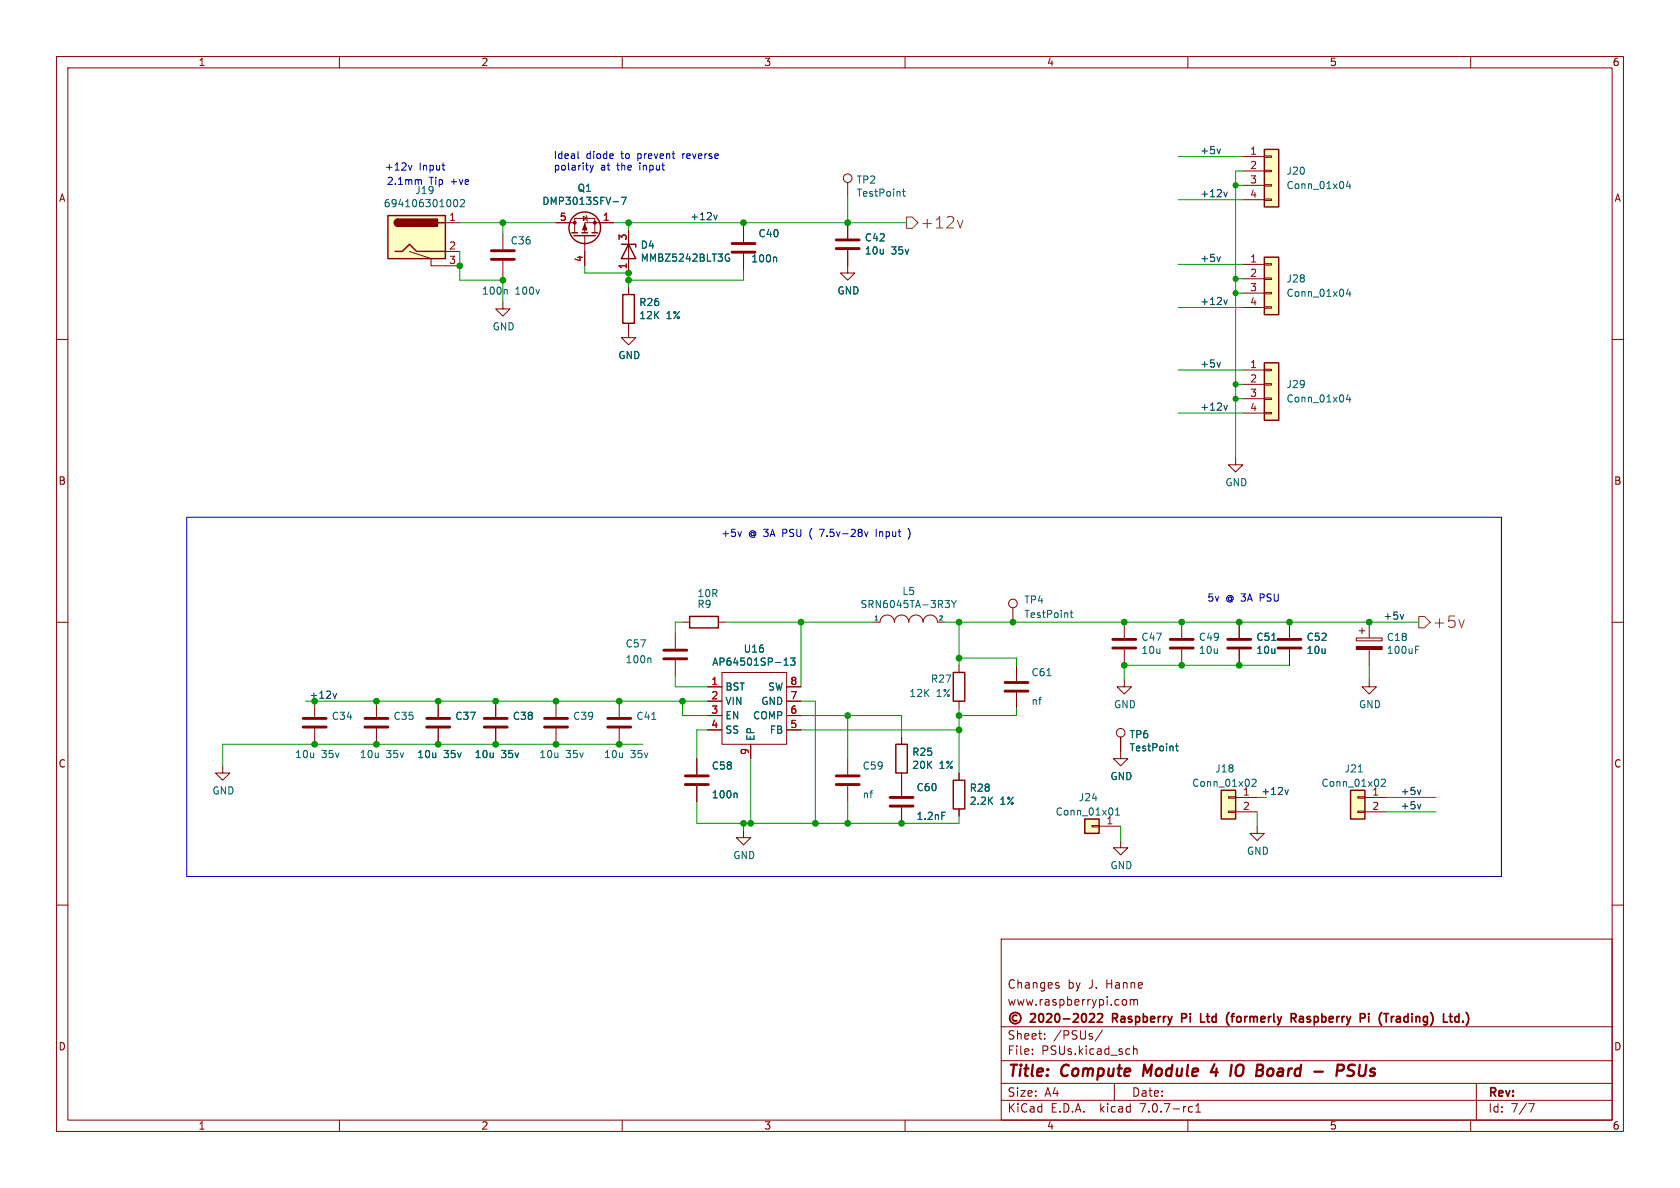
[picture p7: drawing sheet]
<svg xmlns="http://www.w3.org/2000/svg" width="297mm" height="210mm" viewBox="0 0 297 210" stroke-linecap="round" stroke-linejoin="round" font-family="sans-serif">
<g fill="none" stroke="#840000" stroke-width=".18">
<path d="M10 10h277v190h-277zM12 12h273v186h-273zM60 10v2M110 10v2M160 10v2M210 10v2M260 10v2M78.7 39.4h2.6M98.3 39.4h3.3M103.1 38.2l.7 .4-.7 .4zM103.6 38.1l.2 .1v.8l.1 .1M108.5 39.4h-5.1v1.7"/>
<path d="M149.9 32.3v2.5M149.9 39.4v2.8M219.7 27.7h3.8M219.7 30.2h3.8M219.7 32.8h3.8M219.7 35.3h3.8M223.5 35.2h1.3v.2h-1.3zM223.5 32.6h1.3v.3h-1.3zM223.5 30.1h1.3v.3h-1.3zM223.5 27.6h1.3v.2h-1.3zM10 60h2M72.4 44.5l3.8 1.2v1.3h5.1"/>
<path d="M78.7 44.5h2.6M88.9 53.3v1.3h1.3l-1.3 1.3-1.3-1.3h1.3M88.9 41.3v2.8M88.9 46.1v2.8M101.6 41.1v-2.5h3.6v2.5M103.4 41.7v5.3M111.1 57.2v2.5h1.3l-1.3 1.3-1.2-1.3h1.2M111.1 40.6v7.7M111.1 50.8v1.3M131.4 40v2.8M131.4 44.8v2.8M149.9 44.2v4.1h1.2l-1.2 1.2-1.3-1.2h1.3"/>
<path d="M219.7 46.7h3.8M219.7 49.3h3.8M219.7 51.8h3.8M219.7 54.4h3.8M223.5 54.2h1.3v.3h-1.3zM223.5 51.7h1.3v.2h-1.3zM223.5 49.1h1.3v.3h-1.3zM223.5 46.6h1.3v.3h-1.3zM285 60h2M219.7 65.4h3.8M219.7 67.9h3.8M219.7 70.5h3.8"/>
<path d="M219.7 73h3.8M223.5 72.9h1.3v.3h-1.3zM223.5 70.4h1.3v.2h-1.3zM223.5 67.8h1.3v.3h-1.3zM223.5 65.3h1.3v.2h-1.3zM218.4 80.9v1.3h1.3l-1.3 1.2-1.2-1.2h1.2M10 110h2M119.4 111.9v2.8M119.4 116.7v2.8M120.6 110h1.3M127 110h1.3M127.6 118.9h11.5v12.7h-11.5z"/>
<path d="M154.3 110h1.3a1.27 1.27 0 0 1 1.2-1.3 1.27 1.27 0 0 1 1.3 1.3 1.27 1.27 0 0 1 1.3-1.3 1.27 1.27 0 0 1 1.3 1.3 1.27 1.27 0 0 1 1.2-1.3 1.27 1.27 0 0 1 1.3 1.3 1.27 1.27 0 0 1 1.3-1.3 1.27 1.27 0 0 1 1.2 1.3h1.3M169.5 117.6v1.3M179.1 107.4v2.6M179.7 117.6v2.8M198.8 110v2.8M198.8 114.8v2.8M208.9 110v2.8M208.9 114.8v2.8M219.1 110v2.8M219.1 114.8v2.8M228 110v2.8M228 114.8v2.8"/>
<path d="M239.8 112.8h4.5v.5h-4.5zM240.3 111.5h1M240.8 111v1M242.1 110v2.8M242.1 114.8v2.8M285 110h2M39.4 135.4v1.3h1.2l-1.2 1.2-1.3-1.2h1.3M55.6 124v2.7M55.6 128.8v2.8M66.5 124v2.7M66.5 128.8v2.8M77.5 124v2.7"/>
<path d="M77.5 128.8v2.8M87.6 124v2.7M87.6 128.8v2.8M98.3 124v2.7M98.3 128.8v2.8M109.5 124v2.7M109.5 128.8v2.8M123.2 134.1v2.8M123.2 138.9v2.8M125.1 121.4h2.5M125.1 124h2.5M125.1 126.5h2.5"/>
<path d="M125.1 129h2.5M132.7 131.6v2.5M139.1 121.4h2.5M139.1 124h2.5M139.1 126.5h2.5M139.1 129h2.5M149.9 134.1v2.8M149.9 138.9v2.8M159.4 130.3v1.3M159.4 136.7v4M169.5 124v1.2M169.5 136.7v1.2"/>
<path d="M179.7 122.4v2.8M198.1 130.3v3.8h1.3l-1.3 1.3-1.3-1.3h1.3M198.8 120.1v1.3h1.2l-1.2 1.3-1.3-1.3h1.3M242.1 120.1v1.3h1.2l-1.2 1.3-1.3-1.3h1.3M10 160h2M131.4 146.8v1.3h1.3l-1.3 1.3-1.2-1.3h1.2M159.4 142.7v2.8M169.5 143v1.3M193 145.9h1.3v.3h-1.3zM194.3 146.1h3.8M198.1 148.6v1.3h1.3l-1.3 1.2-1.3-1.2h1.3M217.2 143.4h1.2v.2h-1.2z"/>
<path d="M217.2 140.8h1.2v.3h-1.2zM218.4 141h3.8M218.4 143.5h3.8M222.2 146.1v1.2h1.3l-1.3 1.3-1.2-1.3h1.2M240 143.4h1.3v.2h-1.3zM240 140.8h1.3v.3h-1.3zM241.3 141h3.8M241.3 143.5h3.8M285 160h2M177 166h108v32h-108zM186.8 174.2l.4 .1v.2l-.2 .2h-.3M186.8 173.7l.4 .1"/>
<path d="M198.7 176.7l.3 .1 .2 .2-.1 .6-.4 .1M199.8 176.8l.4-.1 .3 .2M199.8 176.7v1M200.5 176.9l.2-.2 .3 .1 .1 .9M200.5 176.9v.8M60 198v2M110 198v2M160 198v2M177 194.5h108M177 191.5h108M177 187.5h108M177 181.5h108"/>
<path d="M182.5 186.3v.1M182.5 185.5v.1M184.7 183.6v.1M184.7 182.8v.1M194.9 182.1l-1.3 2M197 191.5v3M200.4 184.9v1.5M200.4 185.5l.2-.1 .4 .1v.9M210 198v2M210.4 195.6l.4 .1M210.8 196.5l-.4 .1M211.4 196.6h.8"/>
<path d="M211.4 195.5l.4-.4v1.5M260 198v2M261 191.5v6.5M270.2 195.1h1l-.6 1.5"/>
<circle cx="149.9" cy="31.5" r=".76"/>
<circle cx="179.1" cy="106.7" r=".76"/>
<circle cx="198.1" cy="129.5" r=".76"/>
</g>
<path d="M202.3 188.2l-.2 2M214.7 188.1l-.6 1.4h1.2M215.1 188.9l-.2 1.3M219.5 188.2a.77 .77 0 0 0-1 .7v1l.3 .3h.4M224.8 188.9a.62 .62 0 0 0-.7 .4v.7l.2 .2h.3M237.4 189.1a.51 .51 0 0 0-.1-.9h-.8l-.2 2M239.5 188.3a.85 .85 0 0 0-1 .1 .45 .45 0 0 0 .2 .8l.3 .1a.49 .49 0 0 1 .4 .5 .49 .49 0 0 1-.5 .4l-.7-.1M240.4 188.2l-.2 1.6 .3 .4" fill="none" stroke="#840000" stroke-width=".4"/>
<g fill="none" stroke="#840000" stroke-width=".3">
<path d="M179.1 179a1 1 0 0 0-.4 1.6 1 1 0 0 0 1.6 0 1 1 0 0 0-.5-1.6M179.8 179.5a.52 .52 0 0 0-.8 .5 .52 .52 0 0 0 .8 .4M182.2 179.3l.6-.1 .2 .1 .1 .3-1 1.1h1M183.8 179.3l.2-.1a.81 .81 0 0 1 .6 .6 .81 .81 0 0 1-.3 .8l-.2 .1a.81 .81 0 0 1-.3-1.4zM185.1 179.3l.5-.1 .2 .1 .1 .3-.9 1.1h.9M186.6 179.3l.2-.1a.81 .81 0 0 1 .6 .6 .81 .81 0 0 1-.3 .8l-.1 .1a.81 .81 0 0 1-.4-1.4zM189.8 179.3l.5-.1 .3 .1v.3l-.9 1.1h.9M191.4 179.3l.2-.1a.81 .81 0 0 1 .5 .6 .81 .81 0 0 1-.3 .8l-.1 .1a.81 .81 0 0 1-.6-.6 .81 .81 0 0 1 .3-.8zM192.6 179.3l.6-.1 .2 .1 .1 .3-.9 1.1h.9M194.1 179.3l.5-.1 .2 .1 .1 .3-.9 1.1h.9M196.7 180h.6M197.3 179.2h-.6v1.5"/>
<path d="M209.6 179.3l-.7-.1v1.5M209.6 179.9l-.7 .1M213.3 179.7h.5M213.5 179.2l.1 1.4M217.3 179h-.1M217.6 179.7h.6M218.2 179.2l-.3 .1M218.7 179.8v.7M228.6 180l.5 .7M229 179.3l.1 .2-.1 .4M229.8 179.8h.5l.1 .9M246.9 179.8h.6"/>
<path d="M257.8 179.7l.1 .1M257.9 179.2v1.5M259.2 179l.3 .4M188 180.1h1.1M212.3 180.7h.7M230.4 180l-.5 .1a.29 .29 0 0 0-.2 .3 .29 .29 0 0 0 .2 .3l.5-.1M247.6 180l-.5 .1a.29 .29 0 0 0-.3 .3 .29 .29 0 0 0 .3 .3l.5-.1M257.9 180.6l-.1 .1M258.6 180.5v.2M259.5 180.8l-.3 .5"/>
</g>
<g fill="none" stroke="#840000" stroke-width=".25">
<path d="M68.6 38.1h10.1v7.6h-10.1zM70.4 38.7a.64 .64 0 0 0-.7 .7 .64 .64 0 0 0 .7 .6M77.5 39.4h1.2M223.5 26.4h2.6v10.2h-2.6zM69.8 44.5h1.3l1.3-1.3 1.3 1.3h5M101.1 41.1h1M101.5 41.7h3.8M102.9 41.1h1M104.6 41.1h1.1M109.9 43.2h2.5v.5M110.1 52.1h2v5.1h-2zM111.1 43.2l1.3 2.5h-2.5z"/>
<path d="M223.5 45.5h2.6v10.1h-2.6zM223.5 64.1h2.6v10.2h-2.6zM121.9 109h5.1v2h-5.1zM168.5 118.9h2.1v5.1h-2.1zM158.4 131.6h2v5.1h-2zM168.5 137.9h2.1v5.1h-2.1zM215.9 139.7h2.5v5.1h-2.5zM238.8 139.7h2.5v5.1h-2.5zM191.8 144.8h2.5v2.5h-2.5z"/>
<circle cx="103.4" cy="40.3" r="2.79"/>
</g>
<g fill="none" stroke="#006464" stroke-width=".18">
<path d="M80.3 35.4l.2-.1a.68 .68 0 0 1 .4 .6 .68 .68 0 0 1-.4 .6l-.2-.1-.1-.3zM81.4 35.4l.5-.1 .2 .3-.8 .9h.8M108.4 35.7h1M109.8 34.9h.9l-.5 1.2M159.5 33.8h.5M159.7 33.4v1.1l.3 .2M238.3 32l-.3 .9h.8M238.6 32.5v.8M89.5 51.2l.2 .1v.7M128.7 45.6h.3l-.1 .5-.3 .1-.3-.2M128.9 45l-.3-.1-.3 .2M137.1 45.5l.2 .1v.7"/>
<path d="M238.3 51.1l-.3 .9h.8M238.6 51.5v.9M238.3 69.7l-.3 .9h.8M238.6 70.2v.9M114.9 116.3l.2 .2v.7M138.6 117.6h.7M138.6 116.7l.4-.4v1.3M139.8 116.3h.7l-.4 .5 .4 .1v.6l-.2 .1-.5-.1M167.1 106.1h.8l-.5 .5 .4 .1 .1 .5-.3 .2h-.4M168.2 106.1l.4 .7M168.6 106.8v.6M169.1 106.1l-.5 .7"/>
<path d="M185.1 119.5h.7M189.2 108.3h.5M189.4 107.9v1.1l.3 .2M224.8 113.2h.8M250.3 114.8h.4M250.3 114.2h.6M115.2 127.2h.8M207.8 131.9h.5M208 131.5v1.1l.3 .1M221.3 137.9l.5-.2 .3 .4-.8 .9h.8M240.1 136.5h.7M244.2 137.9l.5-.2 .2 .4-.8 .9h.8"/>
<path d="M130.1 140.2l.2 .2v.6M166.5 143.6h.6M197.2 144.1h.7M197.2 143.2l.4-.4v1.3"/>
</g>
<g fill="#840000" stroke="#840000" stroke-width=".18">
<path d="M103.4 39.6l.4 1h-.8z"/>
<path d="M239.8 114.3h4.5v.5h-4.5z"/>
<circle cx="105.2" cy="39.4" r=".25"/>
<circle cx="101.6" cy="39.4" r=".25"/>
</g>
<g fill="#ffffc2" stroke="#ffffc2" stroke-width=".18">
<path d="M68.6 38.1h10.1v7.6h-10.1z"/>
<path d="M215.9 139.7h2.5v5.1h-2.5z"/>
<path d="M223.5 45.5h2.6v10.1h-2.6z"/>
<path d="M223.5 64.1h2.6v10.2h-2.6z"/>
<path d="M223.5 26.4h2.6v10.2h-2.6z"/>
<path d="M238.8 139.7h2.5v5.1h-2.5z"/>
<path d="M191.8 144.8h2.5v2.5h-2.5z"/>
</g>
<g fill="#840000" stroke="#840000" stroke-width=".25">
<path d="M69.9 38.9l.5-.2v1.3a.64 .64 0 0 1-.6-.4 .64 .64 0 0 1 .1-.7z"/>
<path d="M70.4 38.7h6.9v1.3h-6.9z"/>
</g>
<g fill="none" stroke="#840000" stroke-width=".51">
<path d="M86.9 45.8h4M86.9 44.3h4M129.4 44.6h4.1M129.4 43.1h4.1M147.8 43.9h4.1M147.8 42.4h4.1M117.3 116.5h4.1M117.3 114.9h4.1M196.7 114.6h4.1M196.7 113h4.1M206.9 114.6h4M206.9 113h4"/>
<path d="M217 114.6h4.1M217 113h4.1M225.9 114.6h4.1M225.9 113h4.1M53.6 128.5h4.1M53.6 127h4.1M64.5 128.5h4.1M64.5 127h4.1M75.4 128.5h4.1M75.4 127h4.1M85.6 128.5h4.1M85.6 127h4.1"/>
<path d="M96.3 128.5h4M96.3 127h4M107.4 128.5h4.1M107.4 127h4.1M121.2 138.7h4M121.2 137.2h4M147.8 138.7h4.1M147.8 137.2h4.1M177.7 122.2h4M177.7 120.7h4M157.4 142.5h4M157.4 141h4"/>
</g>
<path d="M160.3 38.4h1l1 1-1 1h-1zM169.3 39l.5 1.3 .4-1.3M250.8 109h1l1 1-1 1h-1zM258.9 109.6l-.5 1.3" fill="none" stroke="#725600" stroke-width=".18"/>
<path d="M126.2 38l.3 .9 .3-.9M215.8 26.3l-.3 .9M216.4 33.9l.3 .9 .3-.9M215.8 45.4l-.3 .8M216.4 53l.3 .8 .3-.8M215.8 64l-.3 .9M216.4 71.7l.3 .8 .3-.8M248.1 108.6l-.3 .9M58.9 122.6l.3 .8 .3-.8M227.2 139.6l.3 .9 .3-.9M251.2 139.6l-.3 .9M251.2 142.2l-.3 .8" fill="none" stroke="#0f0f0f" stroke-width=".18"/>
<g fill="none" stroke="#0000c2" stroke-width=".18">
<path d="M72.2 29.2l.3 .9 .3-.9M74.1 31.8l.4 .1v.7M78.1 29.2h.5M78.5 30.1h.1M102.2 26.8v1l.2 .2M104.3 29.2l.3 .9M104.6 30.1l-.3 .4M104.9 29.2l-.3 .9M33 91.4h232.4v63.5h-232.4zM131.1 94l-.3 .8M144.9 93.6h.8M152.8 94l.3 .8 .3-.8"/>
<path d="M154.9 93.6v1.2M160.5 93.4a1.46 1.46 0 0 1 0 1.9"/>
</g>
<g fill="none" stroke="#009600" stroke-width=".18">
<path d="M81.3 39.4h17M88.9 39.4v1.9M108.5 39.4h51.8M111.1 39.4v1.2M131.4 39.4v.6M149.9 34.8v4.6M208.3 35.3h11.4M208.3 27.7h11.4M218.4 32.8h1.3M219.7 30.2h-1.3v50.7M81.3 44.5v5h7.6M88.9 48.9v4.4"/>
<path d="M103.4 47v1.3h7.7v2.5M131.4 47.6v1.9h-20.3M208.3 46.7h11.4M208.3 54.4h11.4M218.4 51.8h1.3M218.4 49.3h1.3M208.3 65.4h11.4M208.3 73h11.4M218.4 67.9h1.3M218.4 70.5h1.3M119.4 119.5v1.9h5.7M120.6 110h-1.2v1.9"/>
<path d="M128.3 110h26M141.6 110v11.4M167 110h83.8M169.5 110v7.6M169.5 116.3h10.2v1.3M228 117.6h-29.2v2.5M242.1 117.6v2.5M54 124h71.1M113.7 131.6h-74.3v3.8M120.6 124v2.5h4.5M125.1 129h-1.9v5.1M132.7 134.1v11.4"/>
<path d="M141.6 124h2.5v21.5M141.6 126.5h17.8v3.8M141.6 129h27.9M149.9 126.5v7.6M169.5 125.2v11.5M179.7 125.2v1.3h-10.2M123.2 141.7v3.8h46.3v-1.2M131.4 145.5v1.3M149.9 141.7v3.8M198.1 146.1v2.5M222.2 141h1.7M222.2 143.5v2.6"/>
<path d="M245.1 141h8.8M245.1 143.5h8.8"/>
</g>
<g fill="#009600" stroke="#009600" stroke-width=".18">
<circle cx="228" cy="110" r=".51"/>
<circle cx="219.1" cy="110" r=".51"/>
<circle cx="169.5" cy="129" r=".51"/>
<circle cx="169.5" cy="126.5" r=".51"/>
<circle cx="169.5" cy="116.3" r=".51"/>
<circle cx="169.5" cy="110" r=".51"/>
<circle cx="242.1" cy="110" r=".51"/>
<circle cx="179.1" cy="110" r=".51"/>
<circle cx="88.9" cy="49.5" r=".51"/>
<circle cx="111.1" cy="48.3" r=".51"/>
<circle cx="111.1" cy="39.4" r=".51"/>
<circle cx="88.9" cy="39.4" r=".51"/>
<circle cx="81.3" cy="47" r=".51"/>
<circle cx="149.9" cy="39.4" r=".51"/>
<circle cx="111.1" cy="49.5" r=".51"/>
<circle cx="131.4" cy="39.4" r=".51"/>
<circle cx="98.3" cy="131.6" r=".51"/>
<circle cx="98.3" cy="124" r=".51"/>
<circle cx="87.6" cy="124" r=".51"/>
<circle cx="87.6" cy="131.6" r=".51"/>
<circle cx="120.7" cy="124" r=".51"/>
<circle cx="55.6" cy="124" r=".51"/>
<circle cx="66.5" cy="131.6" r=".51"/>
<circle cx="66.5" cy="124" r=".51"/>
<circle cx="77.5" cy="124" r=".51"/>
<circle cx="77.5" cy="131.6" r=".51"/>
<circle cx="55.6" cy="131.6" r=".51"/>
<circle cx="218.4" cy="51.8" r=".46"/>
<circle cx="198.8" cy="110" r=".51"/>
<circle cx="208.9" cy="110" r=".51"/>
<circle cx="198.8" cy="117.6" r=".51"/>
<circle cx="218.4" cy="49.3" r=".46"/>
<circle cx="218.4" cy="70.5" r=".46"/>
<circle cx="218.4" cy="32.8" r=".46"/>
<circle cx="219.1" cy="117.6" r=".51"/>
<circle cx="208.9" cy="117.6" r=".51"/>
<circle cx="218.4" cy="67.9" r=".46"/>
<circle cx="149.9" cy="126.5" r=".51"/>
<circle cx="109.5" cy="124" r=".51"/>
<circle cx="109.5" cy="131.6" r=".51"/>
<circle cx="159.4" cy="145.5" r=".51"/>
<circle cx="149.9" cy="145.5" r=".51"/>
<circle cx="131.4" cy="145.5" r=".51"/>
<circle cx="132.7" cy="145.5" r=".51"/>
<circle cx="144.1" cy="145.5" r=".51"/>
<circle cx="141.6" cy="110" r=".51"/>
</g>
<g font-size="2.8" fill="#725600">
<text x="162.6" y="40.6">+12v</text>
<text x="253.1" y="111.2">+5v</text>
</g>
<g font-size="2.8" fill="#840000">
<text x="178" y="190.9">Title:</text>
<text x="187.7" y="190.9">Compute</text>
<text x="202.9" y="190.9">Module</text>
<text x="215.7" y="190.9">4</text>
<text x="220" y="190.9">IO</text>
<text x="225.3" y="190.9">Board</text>
<text x="236.3" y="190.9">-</text>
<text x="241.1" y="190.9">PSUs</text>
</g>
<g font-size="2.1" fill="#840000">
<text x="178" y="178">www.raspberrypi.com</text>
<text x="178" y="175">Changes</text>
<text x="188.7" y="175">by</text>
<text x="192.5" y="175">J.</text>
<text x="195.7" y="175">Hanne</text>
<text x="178" y="184">Sheet:</text>
<text x="186.2" y="184">/PSUs/</text>
<text x="197.3" y="181.2">Raspberry</text>
<text x="210.2" y="181.2">Pi</text>
<text x="214.1" y="181.2">Ltd</text>
<text x="219.3" y="181.2">(formerly</text>
<text x="231.3" y="181.2">Raspberry</text>
<text x="244.1" y="181.2">Pi</text>
<text x="248.1" y="181.2">(Trading)</text>
<text x="260" y="181.2">Ltd.)</text>
<text x="178" y="186.7">File:</text>
<text x="184.1" y="186.7">PSUs.kicad_sch</text>
<text x="178" y="196.9">KiCad</text>
<text x="178" y="194.1">Size:</text>
<text x="184.7" y="194.1">A4</text>
<text x="185.7" y="196.9">E.D.A.</text>
<text x="194.6" y="196.9">kicad</text>
<text x="200" y="194.1">Date:</text>
<text x="201.8" y="196.9">7.0.7-rc1</text>
<text x="263" y="194.3">Rev:</text>
<text x="263" y="196.9">Id:</text>
<text x="267.1" y="196.9">7/7</text>
</g>
<g font-size="1.8" fill="#840000">
<text x="35" y="11.9">1</text>
<text x="85" y="11.9">2</text>
<text x="135" y="11.9">3</text>
<text x="185" y="11.9">4</text>
<text x="235" y="11.9">5</text>
<text x="285" y="11.9">6</text>
<text x="10.3" y="35.9">A</text>
<text x="285.3" y="35.9">A</text>
<text x="10.3" y="85.9">B</text>
<text x="285.3" y="85.9">B</text>
<text x="10.3" y="135.9">C</text>
<text x="285.3" y="135.9">C</text>
<text x="10.3" y="185.9">D</text>
<text x="285.3" y="185.9">D</text>
<text x="35" y="199.9">1</text>
<text x="85" y="199.9">2</text>
<text x="135" y="199.9">3</text>
<text x="185" y="199.9">4</text>
<text x="235" y="199.9">5</text>
<text x="285" y="199.9">6</text>
</g>
<g font-size="1.8" fill="#0000c2">
<text x="97.8" y="28.2">Ideal</text>
<text x="103.6" y="28.2">diode</text>
<text x="109.9" y="28.2">to</text>
<text x="113" y="28.2">prevent</text>
<text x="121.1" y="28.2">reverse</text>
<text x="67.9" y="30.2">+12v</text>
<text x="68.3" y="32.8">2.1mm</text>
<text x="74.1" y="30.2">Input</text>
<text x="75.9" y="32.8">Tip</text>
<text x="79.8" y="32.8">+ve</text>
<text x="97.8" y="30.2">polarity</text>
<text x="106.2" y="30.2">at</text>
<text x="109.2" y="30.2">the</text>
<text x="113.3" y="30.2">input</text>
<text x="127.4" y="95">+5v</text>
<text x="132.3" y="95">@ 3A</text>
<text x="138.6" y="95">PSU</text>
<text x="143.6" y="95">(</text>
<text x="145.6" y="95">7.5v-28v</text>
<text x="155.7" y="95">Input</text>
<text x="213.4" y="106.4">5v</text>
<text x="216.7" y="106.4">@ 3A</text>
<text x="223" y="106.4">PSU</text>
</g>
<g font-size="1.8" fill="#0f0f0f">
<text x="212.1" y="27.3">+5v</text>
<text x="212.1" y="35">+12v</text>
<text x="121.9" y="39">+12v</text>
<text x="212.1" y="46.4">+5v</text>
<text x="212.1" y="54">+12v</text>
<text x="212.1" y="65.1">+5v</text>
<text x="212.1" y="72.7">+12v</text>
<text x="244.5" y="109.6">+5v</text>
<text x="54.6" y="123.6">+12v</text>
<text x="222.9" y="140.6">+12v</text>
<text x="247.5" y="140.6">+5v</text>
<text x="247.5" y="143.2">+5v</text>
</g>
<g font-size="1.8" fill="#a90000">
<text x="220.9" y="27.4">1</text>
<text x="220.9" y="30">2</text>
<text x="220.9" y="32.5">3</text>
<text x="220.9" y="35.1">4</text>
<text x="79.3" y="39.1">1</text>
<text x="98.9" y="39.1">5</text>
<text x="106.5" y="39.1">1</text>
<text x="79.3" y="44.2">2</text>
<text x="79.3" y="46.7">3</text>
<text x="103.1" y="46.4" transform="rotate(-90 103.1 46.4)">4</text>
<text x="110.9" y="47.7" transform="rotate(-90 110.9 47.7)">1</text>
<text x="110.9" y="42.6" transform="rotate(-90 110.9 42.6)">3</text>
<text x="220.9" y="46.5">1</text>
<text x="220.9" y="49">2</text>
<text x="220.9" y="51.6">3</text>
<text x="220.9" y="54.1">4</text>
<text x="220.9" y="65.2">1</text>
<text x="220.9" y="67.7">2</text>
<text x="220.9" y="70.2">3</text>
<text x="220.9" y="72.8">4</text>
<text x="125.7" y="121.2">1</text>
<text x="125.7" y="123.7">2</text>
<text x="139.6" y="123.7">7</text>
<text x="139.6" y="121.2">8</text>
<text x="125.7" y="126.2">3</text>
<text x="125.7" y="128.8">4</text>
<text x="139.6" y="128.8">5</text>
<text x="139.6" y="126.2">6</text>
<text x="132.5" y="133.5" transform="rotate(-90 132.5 133.5)">9</text>
<text x="219.6" y="143.3">2</text>
<text x="242.5" y="143.3">2</text>
</g>
<g font-size="1.8" fill="#006464">
<text x="73.3" y="34.5">J19</text>
<text x="102" y="34.1">Q1</text>
<text x="151.3" y="32.7">TP2</text>
<text x="151.3" y="35">TestPoint</text>
<text x="227.3" y="33.6">Conn_01x04</text>
<text x="227.3" y="31.1">J20</text>
<text x="67.7" y="36.8">694106301002</text>
<text x="95.8" y="36.4">DMP3013SFV-7</text>
<text x="90.2" y="43.4">C36</text>
<text x="113.2" y="44.2">D4</text>
<text x="113.2" y="46.5">MMBZ5242BLT3G</text>
<text x="132.7" y="46.6">100n</text>
<text x="134" y="42.1">C40</text>
<text x="152.8" y="42.9">C42</text>
<text x="152.8" y="45.2">10u</text>
<text x="157.5" y="45.2">35v</text>
<text x="85.1" y="52.3">100n</text>
<text x="91" y="52.3">100v</text>
<text x="148" y="52.2">GND</text>
<text x="227.3" y="52.7">Conn_01x04</text>
<text x="227.3" y="50.1">J28</text>
<text x="87" y="58.6">GND</text>
<text x="112.9" y="56.6">12K</text>
<text x="112.9" y="54.3">R26</text>
<text x="117.8" y="56.6">1%</text>
<text x="109.2" y="63.7">GND</text>
<text x="227.3" y="71.3">Conn_01x04</text>
<text x="227.3" y="68.8">J29</text>
<text x="216.5" y="86.2">GND</text>
<text x="123.2" y="107.7">R9</text>
<text x="123.2" y="105.8">10R</text>
<text x="152" y="107.7">SRN6045TA-3R3Y</text>
<text x="159.4" y="105.4">L5</text>
<text x="181" y="106.9">TP4</text>
<text x="181" y="109.4">TestPoint</text>
<text x="201.7" y="113.5">C47</text>
<text x="211.8" y="113.5">C49</text>
<text x="222" y="113.5">C51</text>
<text x="230.9" y="113.5">C52</text>
<text x="245.1" y="113.5">C18</text>
<text x="110.5" y="117.4">100n</text>
<text x="110.5" y="114.7">C57</text>
<text x="125.8" y="117.9">AP64501SP-13</text>
<text x="131.4" y="115.6">U16</text>
<text x="182.3" y="119.7">C61</text>
<text x="201.7" y="115.8">10u</text>
<text x="211.8" y="115.8">10u</text>
<text x="222" y="115.8">10u</text>
<text x="230.9" y="115.8">10u</text>
<text x="245.1" y="115.8">100uF</text>
<text x="128.1" y="122.3">BST</text>
<text x="128.1" y="124.8">VIN</text>
<text x="134.5" y="124.8">GND</text>
<text x="135.7" y="122.3">SW</text>
<text x="160.7" y="123.4">12K</text>
<text x="164.5" y="120.9">R27</text>
<text x="165.5" y="123.4">1%</text>
<text x="182.3" y="124.8">nf</text>
<text x="196.8" y="125.4">GND</text>
<text x="240.2" y="125.4">GND</text>
<text x="58.6" y="127.5">C34</text>
<text x="69.5" y="127.5">C35</text>
<text x="80.4" y="127.5">C37</text>
<text x="90.6" y="127.5">C38</text>
<text x="101.2" y="127.5">C39</text>
<text x="112.4" y="127.5">C41</text>
<text x="128.1" y="127.4">EN</text>
<text x="128.1" y="129.9">SS</text>
<text x="133" y="127.4">COMP</text>
<text x="133.6" y="131.1" transform="rotate(-90 133.6 131.1)">EP</text>
<text x="136" y="129.9">FB</text>
<text x="199.6" y="130.7">TP6</text>
<text x="52.1" y="134.2">10u</text>
<text x="56.8" y="134.2">35v</text>
<text x="63.5" y="134.2">10u</text>
<text x="68.2" y="134.2">35v</text>
<text x="73.7" y="134.2">10u</text>
<text x="78.4" y="134.2">35v</text>
<text x="83.8" y="134.2">10u</text>
<text x="88.6" y="134.2">35v</text>
<text x="95.3" y="134.2">10u</text>
<text x="100" y="134.2">35v</text>
<text x="106.7" y="134.2">10u</text>
<text x="111.4" y="134.2">35v</text>
<text x="125.7" y="136.2">C58</text>
<text x="152.4" y="136.2">C59</text>
<text x="161.2" y="136.1">20K</text>
<text x="161.2" y="133.8">R25</text>
<text x="166" y="136.1">1%</text>
<text x="199.6" y="133">TestPoint</text>
<text x="214.7" y="136.8">J18</text>
<text x="237.6" y="136.8">J21</text>
<text x="37.5" y="140.6">GND</text>
<text x="125.7" y="141.3">100n</text>
<text x="152.4" y="141.3">nf</text>
<text x="161.9" y="140.1">C60</text>
<text x="171.3" y="142.5">2.2K</text>
<text x="171.3" y="140.2">R28</text>
<text x="176.8" y="142.5">1%</text>
<text x="190.6" y="141.8">J24</text>
<text x="196.2" y="138.1">GND</text>
<text x="210.7" y="139.3">Conn_01x02</text>
<text x="219.6" y="140.7">1</text>
<text x="233.5" y="139.3">Conn_01x02</text>
<text x="242.5" y="140.7">1</text>
<text x="161.9" y="145.1">1.2nF</text>
<text x="186.5" y="144.4">Conn_01x01</text>
<text x="195.5" y="145.8">1</text>
<text x="129.5" y="152.1">GND</text>
<text x="196.2" y="153.8">GND</text>
<text x="220.3" y="151.3">GND</text>
</g>
<g font-size="1.1" fill="#006464">
<text x="154.4" y="109.7">1</text>
<text x="165.9" y="109.7">2</text>
</g>
</svg>
